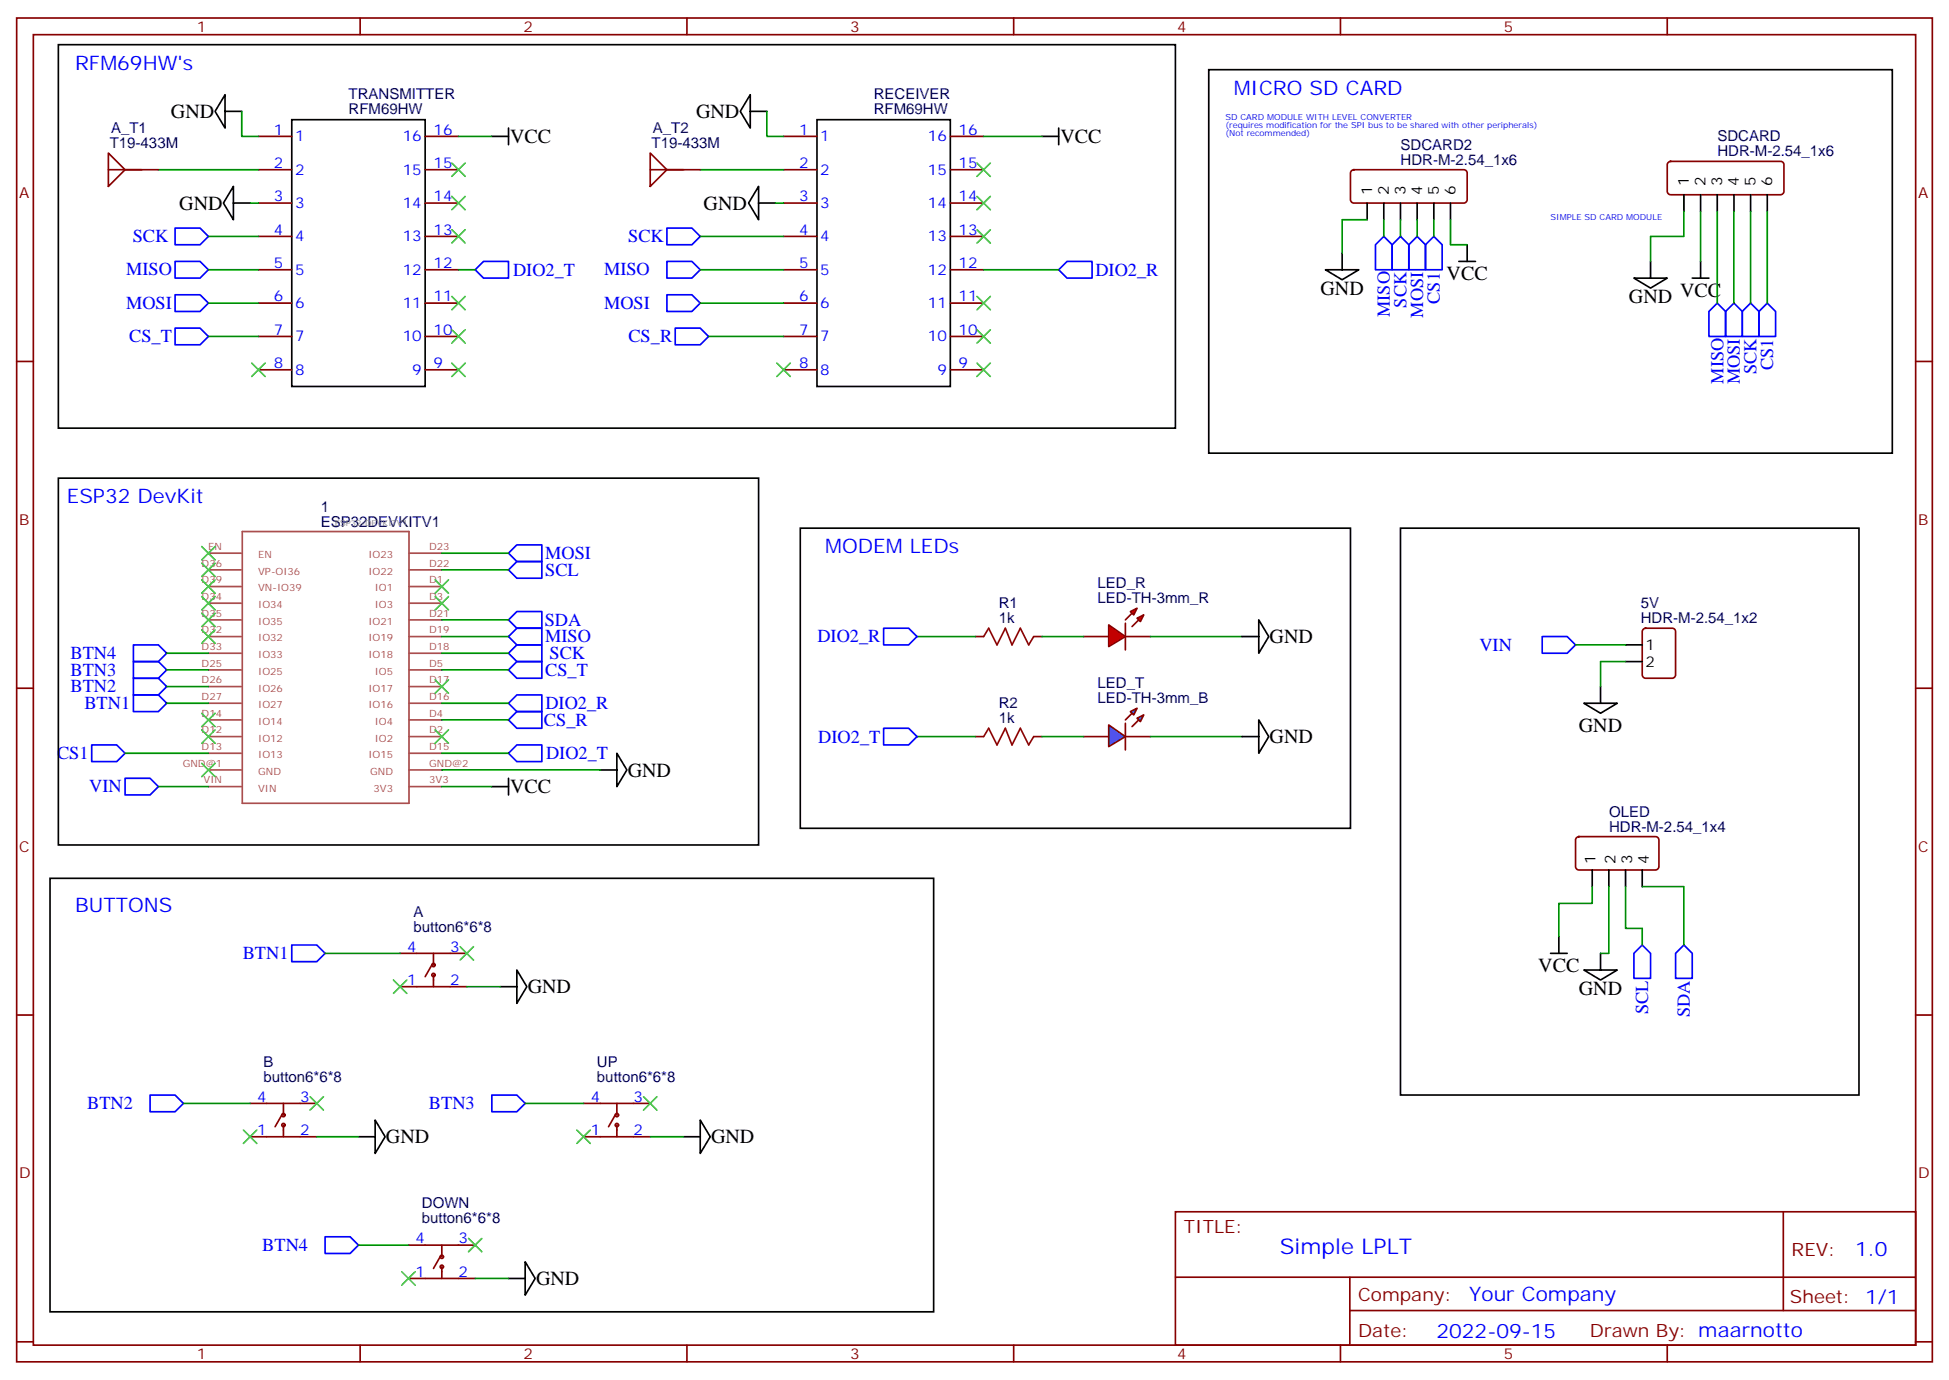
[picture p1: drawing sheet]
<svg xmlns="http://www.w3.org/2000/svg" width="412mm" height="292mm" viewBox="0 0 412 292" stroke-linecap="round" stroke-linejoin="round" font-family="sans-serif">
<g fill="none" stroke="#870000" stroke-width=".35">
<path d="M3.5 3.8h405.4v284.3h-405.4zM7.1 7.3h398.2v277.3h-398.2zM76.2 3.8v3.5M145.3 3.8v3.5M214.5 3.8v3.5M283.6 3.8v3.5M352.8 3.8v3.5M22.9 32.4l3.6 3.5-3.6 3.5zM22.9 35.9h10.6M54.7 28.9h7M54.7 35.9h7M90 28.9h7"/>
<path d="M90 35.9h7M137.6 32.4l3.5 3.5-3.5 3.5zM137.6 35.9h10.6M165.8 28.9h7.1M165.8 35.9h7.1M201.1 28.9h7M201.1 35.9h7M286 36.1l.5-.2h23.2a.71 .71 0 0 1 .7 .7v5.7a.76 .76 0 0 1-.7 .7h-23.2a.76 .76 0 0 1-.7-.7v-5.7zM353 34.4l.5-.3h23.3a.71 .71 0 0 1 .7 .8v5.6a.76 .76 0 0 1-.7 .7h-23.3a.76 .76 0 0 1-.7-.7v-5.6zM54.7 43h7M54.7 50h7M54.7 57.1h7"/>
<path d="M90 43h7M90 50h7M90 57.1h7M165.8 43h7.1M165.8 50h7.1M165.8 57.1h7.1M201.1 43h7M201.1 50h7M201.1 57.1h7M3.5 76.5h3.6M54.7 64.1h7M54.7 71.2h7"/>
<path d="M54.7 78.2h7M90 64.1h7M90 71.2h7M90 78.2h7M165.8 64.1h7.1M165.8 71.2h7.1M165.8 78.2h7.1M201.1 64.1h7M201.1 71.2h7M201.1 78.2h7M405.3 76.5h3.6M347.7 133.1l.5-.2h5.6a.71 .71 0 0 1 .7 .7v9.2a.76 .76 0 0 1-.7 .7h-5.6a.76 .76 0 0 1-.7-.7v-9.2z"/>
<path d="M3.5 145.6h3.6M405.3 145.6h3.6M333.6 177.2l.5-.2h16.2a.71 .71 0 0 1 .7 .7v5.7a.76 .76 0 0 1-.7 .7h-16.2a.76 .76 0 0 1-.7-.7v-5.7zM3.5 214.8h3.6M84.7 201.7h14.1M84.7 208.8h14.1M91.4 204.2l-1.4 2.5M91.7 201.7v2.5M91.7 206.3v2.5M405.3 214.8h3.6M52.9 233.5h14.1M59.6 235.9l-1.4 2.5"/>
<path d="M60 233.5v2.4M60 238.1v2.4M123.5 233.5h14.1M130.2 235.9l-1.4 2.5M130.5 233.5v2.4M130.5 238.1v2.4M52.9 240.5h14.1M123.5 240.5h14.1M248.7 256.4h156.6v28.2h-156.6zM377.3 256.4v20.9M86.4 263.5h14.1M86.4 270.5h14.1"/>
<path d="M93.1 265.9l-1.4 2.5M93.5 263.5v2.4M93.5 268v2.5M248.7 270.2h156.5M285.6 277.3h119.6M285.6 270.2v14.2M3.5 283.9h3.6M76.2 284.6v3.5M145.3 284.6v3.5M214.5 284.6v3.5M283.6 284.6v3.5M352.8 284.6v3.5"/>
<path d="M405.3 283.9h3.6"/>
<circle cx="91.7" cy="206.3" r=".35"/>
<circle cx="91.7" cy="204.2" r=".35"/>
<circle cx="60" cy="238.1" r=".35"/>
<circle cx="60" cy="235.9" r=".35"/>
<circle cx="130.5" cy="238.1" r=".35"/>
<circle cx="130.5" cy="235.9" r=".35"/>
<circle cx="93.5" cy="265.9" r=".35"/>
<circle cx="93.5" cy="268" r=".35"/>
</g>
<g fill="none" stroke="#000" stroke-width=".35">
<path d="M12.3 9.5h236.4v81.1h-236.4zM255.8 14.7h144.6v81.2h-144.6zM47.6 20v7.1l-2.1-3.5zM47.6 23.6h3.6M49.4 39.4v7.1l-2.1-3.5zM61.7 25.3h28.3v56.5h-28.3zM104.1 28.9h3.5M107.6 27.1v3.5M158.7 20v7.1l-2.1-3.5zM158.7 23.6h3.6M160.5 39.4v7.1l-2.1-3.5zM172.9 25.3h28.2v56.5h-28.2z"/>
<path d="M220.5 28.9h3.5M224 27.1v3.5M49.4 43h3.5M160.5 43h3.5M280.5 57.1h7l-3.5 2.1zM284 53.6v3.5M289.3 43v3.5M292.8 43v3.5M296.3 43v3.5M299.9 43v3.5M303.4 43v3.5M306.9 43v3.5"/>
<path d="M308.7 55.3h3.5M310.4 51.8v3.5M345.7 58.8h7.1l-3.6 2.2zM349.2 55.3v3.5M356.3 41.2v3.5M358.1 58.8h3.5M359.8 41.2v3.5M359.8 55.3v3.5M363.4 41.2v3.5M366.9 41.2v3.5M370.4 41.2v3.5M373.9 41.2v3.5"/>
<path d="M12.3 101.2h148.2v77.6h-148.2zM296.3 111.8h97v119.9h-97zM344 136.5h3.5M344 140h3.5M130.5 159.4l2.1 3.5-2.1 3.5zM335.1 148.8h7.1l-3.5 2.1zM338.7 145.3v3.5M104.1 166.4h3.5M107.6 164.7v3.5M127 162.9h3.5M10.6 185.8h187v91.8h-187zM329.8 198.2v3.5"/>
<path d="M336.9 184.1v3.5M340.4 184.1v3.5M344 184.1v3.5M347.5 184.1v3.5M105.8 208.8h3.6M109.4 205.2l2.1 3.6-2.1 3.5zM328.1 201.7h3.5M335.1 205.2h7.1l-3.5 2.2zM338.7 201.7v3.5M79.4 237l2.1 3.5-2.1 3.6zM148.2 237l2.1 3.5-2.1 3.6zM75.8 240.5h3.6"/>
<path d="M144.6 240.5h3.6M107.6 270.5h3.5M111.1 267l2.1 3.5-2.1 3.5z"/>
</g>
<g fill="none" stroke="#a64a4a" stroke-width=".35">
<path d="M44.1 117.1h6.9M51.3 112.5h35.2v57.5h-35.2zM86.5 117.1h7M44.1 138.2h6.9M44.1 134.7h6.9M44.1 131.2h6.9M44.1 127.6h6.9M44.1 124.1h6.9M44.1 120.6h6.9M86.5 138.2h7M86.5 134.7h7M86.5 131.2h7"/>
<path d="M86.5 127.6h7M86.5 124.1h7M86.5 120.6h7M44.1 159.4h6.9M44.1 155.9h6.9M44.1 152.3h6.9M44.1 148.8h6.9M44.1 145.3h6.9M44.1 141.7h6.9M86.5 159.4h7M86.5 155.9h7M86.5 152.3h7"/>
<path d="M86.5 148.8h7M86.5 145.3h7M86.5 141.7h7M44.1 166.4h6.9M44.1 162.9h6.9M86.5 166.4h7M86.5 162.9h7"/>
</g>
<g fill="none" stroke="#00f" stroke-width=".35">
<path d="M37 55.3h5.3l1.8 1.8-1.8 1.7h-5.3zM37 48.3h5.3l1.8 1.7-1.8 1.8h-5.3zM100.5 57.1l1.8-1.8h5.3v3.5h-5.3zM141.1 55.3h5.3l1.8 1.8-1.8 1.7h-5.3zM141.1 48.3h5.3l1.8 1.7-1.8 1.8h-5.3zM224 57.1l1.8-1.8h5.3v3.5h-5.3zM292.8 50l1.8 1.8v5.3h-3.6v-5.3zM294.6 51.8l1.7-1.8 1.8 1.8v5.3h-3.5zM299.9 50l1.7 1.8v5.3h-3.5v-5.3zM303.4 50l1.8 1.8v5.3h-3.6v-5.3zM37 69.4h5.3l1.8 1.8-1.8 1.8h-5.3zM37 62.4h5.3l1.8 1.7-1.8 1.8h-5.3z"/>
<path d="M141.1 62.4h5.3l1.8 1.7-1.8 1.8h-5.3zM142.9 69.4h5.3l1.7 1.8-1.7 1.8h-5.3zM361.6 65.9l1.8-1.8 1.7 1.8v5.3h-3.5zM366.9 64.1l1.8 1.8v5.3h-3.6v-5.3zM370.4 64.1l1.8 1.8v5.3h-3.5v-5.3zM373.9 64.1l1.8 1.8v5.3h-3.5v-5.3zM107.6 117.1l1.8-1.8h5.3v3.5h-5.3zM109.4 118.8h5.3v3.5h-5.3l-1.8-1.7zM28.2 140h5.3l1.8 1.7-1.8 1.8h-5.3zM28.2 136.5h5.3l1.8 1.7-1.8 1.8h-5.3zM107.6 131.2l1.8-1.8h5.3v3.5h-5.3zM107.6 134.7l1.8-1.8h5.3v3.6h-5.3z"/>
<path d="M107.6 138.2l1.8-1.7h5.3v3.5h-5.3zM326.3 134.7h5.3l1.8 1.8-1.8 1.7h-5.3zM19.4 157.6h5.3l1.8 1.8-1.8 1.7h-5.3zM28.2 147h5.3l1.8 1.8-1.8 1.8h-5.3zM28.2 143.5h5.3l1.8 1.8-1.8 1.7h-5.3zM107.6 141.7l1.8-1.7h5.3v3.5h-5.3zM107.6 152.3l1.8-1.7h5.3v3.5h-5.3zM107.6 159.4l1.8-1.8h5.3v3.5h-5.3zM107.6 148.8l1.8-1.8h5.3v3.6h-5.3zM26.5 164.7h5.2l1.8 1.7-1.8 1.8h-5.2zM61.7 200h5.3l1.8 1.7-1.8 1.8h-5.3zM356.3 200l1.8 1.7v5.3h-3.6v-5.3z"/>
<path d="M345.7 201.7l1.8-1.7 1.7 1.7v5.3h-3.5zM31.7 231.7h5.3l1.8 1.8-1.8 1.7h-5.3zM104.1 231.7h5.3l1.7 1.8-1.7 1.7h-5.3zM68.8 261.7h5.3l1.7 1.8-1.7 1.7h-5.3z"/>
</g>
<g fill="none" stroke="#008700" stroke-width=".35">
<path d="M33.5 35.9h21.2M51.2 23.6v5.3h3.5M97 28.9h7.1M148.2 35.9h17.6M162.3 23.6v5.3h3.5M208.1 28.9h12.4M44.1 57.1h10.6M44.1 50h10.6M52.9 43h1.8M97 57.1h3.5M148.2 57.1h17.6M148.2 50h17.6"/>
<path d="M164 43h1.8M208.1 57.1h15.9M289.3 46.5h-5.3v7.1M292.8 46.5v3.5M296.3 46.5v3.5M299.9 46.5v3.5M303.4 46.5v3.5M306.9 46.5v5.3h3.5M356.3 44.7v5.3h-7.1v5.3M359.8 44.7v10.6M363.4 44.7v19.4M366.9 44.7v19.4"/>
<path d="M370.4 44.7v19.4M373.9 44.7v19.4M44.1 71.2h10.6M44.1 64.1h10.6M148.2 64.1h17.6M149.9 71.2h15.9M93.5 117.1h14.1M35.3 138.2h8.8M93.5 120.6h14.1M93.5 131.2h14.1M93.5 134.7h14.1M93.5 138.2h14.1"/>
<path d="M333.4 136.5h10.6M344 140h-5.3v5.3M26.5 159.4h17.6M35.3 141.7h8.8M35.3 148.8h8.8M35.3 145.3h8.8M93.5 141.7h14.1M93.5 152.3h14.1M93.5 159.4h14.1M93.5 148.8h14.1M33.5 166.4h10.6M93.5 166.4h10.6"/>
<path d="M93.5 162.9h33.5M336.9 187.6v3.5h-7.1v7.1M340.4 187.6v14.1h-1.7M344 187.6v8.8h3.5v3.6M347.5 187.6h8.8v12.4M68.8 201.7h15.9M98.8 208.8h7M38.8 233.5h14.1M111.1 233.5h12.4M67 240.5h8.8M137.6 240.5h7M75.8 263.5h10.6"/>
<path d="M100.5 270.5h7.1"/>
</g>
<g fill="none" stroke="#3c3" stroke-width=".35">
<path d="M95.6 34.5l2.8 2.8M98.4 34.5l-2.8 2.8M206.7 34.5l2.8 2.8M209.5 34.5l-2.8 2.8M95.6 48.6l2.8 2.8M95.6 41.6l2.8 2.8M98.4 48.6l-2.8 2.8M98.4 41.6l-2.8 2.8M206.7 48.6l2.8 2.8M206.7 41.6l2.8 2.8M209.5 48.6l-2.8 2.8M209.5 41.6l-2.8 2.8"/>
<path d="M53.3 76.8l2.8 2.9M56.1 76.8l-2.8 2.9M95.6 76.8l2.8 2.9M95.6 69.8l2.8 2.8M95.6 62.7l2.8 2.8M98.4 76.8l-2.8 2.9M98.4 69.8l-2.8 2.8M98.4 62.7l-2.8 2.8M164.4 76.8l2.8 2.9M167.2 76.8l-2.8 2.9M206.7 76.8l2.8 2.9M206.7 69.8l2.8 2.8"/>
<path d="M206.7 62.7l2.8 2.8M209.5 76.8l-2.8 2.9M209.5 69.8l-2.8 2.8M209.5 62.7l-2.8 2.8M42.7 119.2l2.8 2.8M42.7 115.6l2.8 2.9M45.5 119.2l-2.8 2.8M45.5 115.6l-2.8 2.9M42.7 126.2l2.8 2.8M42.7 129.8l2.8 2.8M42.7 133.3l2.8 2.8M42.7 122.7l2.8 2.8"/>
<path d="M45.5 126.2l-2.8 2.8M45.5 129.8l-2.8 2.8M45.5 133.3l-2.8 2.8M45.5 122.7l-2.8 2.8M92.1 122.7l2.8 2.8M92.1 126.2l2.8 2.8M94.9 122.7l-2.8 2.8M94.9 126.2l-2.8 2.8M42.7 154.4l2.8 2.9M42.7 150.9l2.8 2.8M45.5 154.4l-2.8 2.9M45.5 150.9l-2.8 2.8"/>
<path d="M92.1 143.9l2.8 2.8M92.1 154.4l2.8 2.9M94.9 143.9l-2.8 2.8M94.9 154.4l-2.8 2.9M42.7 161.5l2.8 2.8M45.5 161.5l-2.8 2.8M83.3 207.4l2.8 2.8M86.1 207.4l-2.8 2.8M97.4 200.3l2.8 2.8M100.2 200.3l-2.8 2.8M51.5 239.1l2.8 2.8M54.3 239.1l-2.8 2.8"/>
<path d="M65.6 232.1l2.8 2.8M68.4 232.1l-2.8 2.8M122.1 239.1l2.8 2.8M124.9 239.1l-2.8 2.8M136.2 232.1l2.8 2.8M139 232.1l-2.8 2.8M85 269.1l2.8 2.8M87.8 269.1l-2.8 2.8M99.1 262l2.9 2.9M102 262l-2.9 2.9"/>
</g>
<g fill="#f00" stroke="#870000" stroke-width=".35">
<path d="M234.6 132.2l3.5 2.5-3.5 2.1z"/>
<path d="M238.1 131.9v5.6z"/>
</g>
<g fill="#870000" stroke="#870000" stroke-width=".35">
<path d="M238.1 131.2l1.4-1.4z"/>
<path d="M240.9 131.2l-1.4 1.4z"/>
</g>
<g fill="#f00" stroke="#870000" stroke-width=".35">
<path d="M239.2 129.4l1.4-.7-.7 1.4z"/>
<path d="M240.6 130.8l1.4-.7-.7 1.4z"/>
</g>
<path d="M229.3 134.7h5.3M238.1 134.7h5.3M229.3 155.9h5.3M238.1 155.9h5.3" fill="none" stroke="#870000" stroke-width=".35"/>
<g fill="#09f" stroke="#870000" stroke-width=".35">
<path d="M240.6 152l1.4-.7-.7 1.4z"/>
<path d="M239.2 150.6l1.4-.7-.7 1.4z"/>
</g>
<g fill="#870000" stroke="#870000" stroke-width=".35">
<path d="M239.5 153.7l1.4-1.4z"/>
<path d="M238.1 152.3l1.4-1.4z"/>
</g>
<path d="M238.1 153v5.7z" fill="#f00" stroke="#870000" stroke-width=".35"/>
<path d="M234.6 153.4l3.5 2.5-3.5 2.1z" fill="#09f" stroke="#870000" stroke-width=".35"/>
<path d="M208.1 134.7l1.1-1.8 1.8 3.6 1.7-3.6 1.4 3.6 1.8-3.6 1.8 3.6 1-1.8M208.1 155.9l1.1-1.8 1.8 3.5 1.7-3.5 1.4 3.5 1.8-3.5 1.8 3.5 1-1.7" fill="none" stroke="#a10000" stroke-width=".35"/>
<path d="M206.4 134.7h1.7M218.7 134.7h1.8M206.4 155.9h1.7M218.7 155.9h1.8" fill="none" stroke="#870000" stroke-width=".35"/>
<path d="M194 134.7h12.4M220.5 134.7h8.8M243.4 134.7h19.4M194 155.9h12.4M220.5 155.9h8.8M243.4 155.9h19.4" fill="none" stroke="#008700" stroke-width=".35"/>
<path d="M169.3 111.8h116.5v63.5h-116.5zM262.8 134.7h3.5M266.3 131.2l2.2 3.5-2.2 3.5zM262.8 155.9h3.5M266.3 152.3l2.2 3.6-2.2 3.5z" fill="none" stroke="#000" stroke-width=".35"/>
<path d="M187 132.9h5.3l1.7 1.8-1.7 1.8h-5.3zM187 154.1h5.3l1.7 1.8-1.7 1.7h-5.3z" fill="none" stroke="#00f" stroke-width=".35"/>
<text font-size="4.6" fill="#00f" x="270.8" y="265.4">Simple LPLT</text>
<g font-size="4.2" fill="#00f">
<text x="15.9" y="14.7">RFM69HW's</text>
<text x="261.1" y="20">MICRO SD CARD</text>
<text x="14.1" y="106.5">ESP32 DevKit</text>
<text x="174.6" y="117.1">MODEM LEDs</text>
<text x="15.9" y="192.9">BUTTONS</text>
<text x="392.5" y="265.7">1.0</text>
<text x="310.9" y="275.2">Your Company</text>
<text x="304" y="283">2022-09-15</text>
</g>
<g font-size="4.2">
<text x="36.2" y="25">GND</text>
<text x="147.3" y="25">GND</text>
<text x="107.9" y="30.3">VCC</text>
<text x="224.4" y="30.3">VCC</text>
<text x="37.9" y="44.4">GND</text>
<text x="148.9" y="44.4">GND</text>
<text x="306.1" y="59.3">VCC</text>
<text x="279.4" y="62.4">GND</text>
<text x="344.7" y="64.1">GND</text>
<text x="355.5" y="62.8">VCC</text>
<text x="268.6" y="136.1">GND</text>
<text x="334.1" y="154.9">GND</text>
<text x="268.6" y="157.3">GND</text>
<text x="107.9" y="167.9">VCC</text>
<text x="132.8" y="164.3">GND</text>
<text x="325.5" y="205.7">VCC</text>
<text x="111.7" y="210.2">GND</text>
<text x="334.1" y="210.5">GND</text>
<text x="81.7" y="241.9">GND</text>
<text x="150.5" y="241.9">GND</text>
<text x="113.4" y="271.9">GND</text>
</g>
<g font-size="3.9" fill="#00f">
<text x="28.1" y="51.3">SCK</text>
<text x="132.9" y="51.2">SCK</text>
<text x="26.7" y="58.3">MISO</text>
<text x="108.6" y="58.4">DIO2_T</text>
<text x="127.8" y="58.3">MISO</text>
<text x="231.8" y="58.4">DIO2_R</text>
<text x="26.7" y="65.3">MOSI</text>
<text x="127.8" y="65.3">MOSI</text>
<text x="297.6" y="65.1" transform="rotate(-90 297.6 65.1)">SCK</text>
<text x="304.6" y="64.3" transform="rotate(-90 304.6 64.3)">CS1</text>
<text x="294.1" y="67.1" transform="rotate(-90 294.1 67.1)">MISO</text>
<text x="301.1" y="67.2" transform="rotate(-90 301.1 67.2)">MOSI</text>
<text x="27.3" y="72.4">CS_T</text>
<text x="133" y="72.4">CS_R</text>
<text x="364.7" y="81.2" transform="rotate(-90 364.7 81.2)">MISO</text>
<text x="368.1" y="81.3" transform="rotate(-90 368.1 81.3)">MOSI</text>
<text x="371.7" y="79.2" transform="rotate(-90 371.7 79.2)">SCK</text>
<text x="375.2" y="78.4" transform="rotate(-90 375.2 78.4)">CS1</text>
<text x="115.4" y="118.3">MOSI</text>
<text x="115.4" y="121.8">SCL</text>
<text x="115.3" y="132.4">SDA</text>
<text x="115.4" y="135.9">MISO</text>
<text x="173" y="135.9">DIO2_R</text>
<text x="313" y="137.7">VIN</text>
<text x="14.9" y="142.9">BTN3</text>
<text x="14.9" y="139.4">BTN4</text>
<text x="115.4" y="143.1">CS_T</text>
<text x="116.3" y="139.5">SCK</text>
<text x="14.9" y="146.5">BTN2</text>
<text x="17.9" y="150.1">BTN1</text>
<text x="115.1" y="153.6">CS_R</text>
<text x="115.4" y="150.1">DIO2_R</text>
<text x="12.1" y="160.7">CS1</text>
<text x="115.5" y="160.7">DIO2_T</text>
<text x="173.2" y="157.1">DIO2_T</text>
<text x="18.9" y="167.7">VIN</text>
<text x="51.4" y="202.9">BTN1</text>
<text x="348.7" y="214.6" transform="rotate(-90 348.7 214.6)">SCL</text>
<text x="357.6" y="215.2" transform="rotate(-90 357.6 215.2)">SDA</text>
<text x="18.5" y="234.7">BTN2</text>
<text x="90.8" y="234.7">BTN3</text>
<text x="55.5" y="264.7">BTN4</text>
</g>
<g font-size="3.9" fill="#800">
<text x="250.5" y="261">TITLE:</text>
<text x="379.1" y="265.7">REV:</text>
<text x="287.4" y="275.2">Company:</text>
<text x="378.7" y="275.8">Sheet: 1/1</text>
<text x="287.4" y="282.9">Date:</text>
<text x="336.4" y="282.9">Drawn By: maarnotto</text>
</g>
<g font-size="3.2" fill="#800">
<text x="41.6" y="6.8">1</text>
<text x="110.8" y="6.8">2</text>
<text x="179.9" y="6.8">3</text>
<text x="249.1" y="6.8">4</text>
<text x="318.2" y="6.8">5</text>
<text x="4.1" y="41.9">A</text>
<text x="405.9" y="41.9">A</text>
<text x="4.1" y="111.1">B</text>
<text x="405.9" y="111.1">B</text>
<text x="4.1" y="180.2">C</text>
<text x="405.9" y="180.2">C</text>
<text x="4.1" y="249.3">D</text>
<text x="405.9" y="249.3">D</text>
<text x="41.6" y="287.6">1</text>
<text x="110.8" y="287.6">2</text>
<text x="179.9" y="287.6">3</text>
<text x="249.1" y="287.6">4</text>
<text x="318.2" y="287.6">5</text>
</g>
<g font-size="3.2" fill="#000080">
<text x="73.7" y="20.9">TRANSMITTER</text>
<text x="184.9" y="20.9">RECEIVER</text>
<text x="23.5" y="28.1">A_T1</text>
<text x="73.7" y="24.1">RFM69HW</text>
<text x="138.1" y="28.1">A_T2</text>
<text x="184.9" y="24.1">RFM69HW</text>
<text x="363.4" y="29.9">SDCARD</text>
<text x="23.2" y="31.3">T19-433M</text>
<text x="137.9" y="31.3">T19-433M</text>
<text x="296.4" y="34.9">HDR-M-2.54_1x6</text>
<text x="296.4" y="31.7">SDCARD2</text>
<text x="363.4" y="33.1">HDR-M-2.54_1x6</text>
<text x="67.9" y="111.4">ESP32DEVKITV1</text>
<text x="67.9" y="108.2">1</text>
<text x="232.2" y="124.4">LED_R</text>
<text x="211.3" y="131.9">1k</text>
<text x="211.3" y="128.6">R1</text>
<text x="232.2" y="127.6">LED-TH-3mm_R</text>
<text x="347.2" y="131.9">HDR-M-2.54_1x2</text>
<text x="347.2" y="128.6">5V</text>
<text x="211.3" y="149.8">R2</text>
<text x="232.2" y="148.8">LED-TH-3mm_B</text>
<text x="232.2" y="145.6">LED_T</text>
<text x="211.3" y="153">1k</text>
<text x="340.5" y="172.8">OLED</text>
<text x="340.5" y="176">HDR-M-2.54_1x4</text>
<text x="87.5" y="197.1">button6*6*8</text>
<text x="87.5" y="194">A</text>
<text x="55.8" y="225.7">B</text>
<text x="126.3" y="225.7">UP</text>
<text x="55.8" y="228.9">button6*6*8</text>
<text x="126.3" y="228.9">button6*6*8</text>
<text x="89.3" y="255.7">DOWN</text>
<text x="89.3" y="258.9">button6*6*8</text>
</g>
<g font-size="3.2" fill="#00f">
<text x="58" y="28.5">1</text>
<text x="62.4" y="29.9">1</text>
<text x="85.2" y="29.9">16</text>
<text x="91.7" y="28.5">16</text>
<text x="169.1" y="28.5">1</text>
<text x="173.6" y="29.9">1</text>
<text x="196.3" y="29.9">16</text>
<text x="202.8" y="28.5">16</text>
<text x="58" y="35.6">2</text>
<text x="91.7" y="35.6">15</text>
<text x="169.1" y="35.6">2</text>
<text x="202.8" y="35.6">15</text>
<text x="62.4" y="37">2</text>
<text x="85.2" y="37">15</text>
<text x="173.6" y="37">2</text>
<text x="196.3" y="37">15</text>
<text x="58" y="42.6">3</text>
<text x="62.4" y="44">3</text>
<text x="85.2" y="44">14</text>
<text x="91.7" y="42.6">14</text>
<text x="169.1" y="42.6">3</text>
<text x="173.6" y="44">3</text>
<text x="196.3" y="44">14</text>
<text x="202.8" y="42.6">14</text>
<text x="58" y="49.7">4</text>
<text x="62.4" y="51.1">4</text>
<text x="85.2" y="51.1">13</text>
<text x="91.7" y="49.7">13</text>
<text x="169.1" y="49.7">4</text>
<text x="173.6" y="51.1">4</text>
<text x="196.3" y="51.1">13</text>
<text x="202.8" y="49.7">13</text>
<text x="58" y="56.7">5</text>
<text x="62.4" y="58.1">5</text>
<text x="85.2" y="58.1">12</text>
<text x="91.7" y="56.7">12</text>
<text x="169.1" y="56.7">5</text>
<text x="173.6" y="58.1">5</text>
<text x="196.3" y="58.1">12</text>
<text x="202.8" y="56.7">12</text>
<text x="58" y="63.8">6</text>
<text x="62.4" y="65.2">6</text>
<text x="85.2" y="65.2">11</text>
<text x="91.7" y="63.8">11</text>
<text x="169.1" y="63.8">6</text>
<text x="173.6" y="65.2">6</text>
<text x="196.3" y="65.2">11</text>
<text x="202.8" y="63.8">11</text>
<text x="58" y="70.8">7</text>
<text x="91.7" y="70.8">10</text>
<text x="169.1" y="70.8">7</text>
<text x="202.8" y="70.8">10</text>
<text x="58" y="77.9">8</text>
<text x="62.4" y="72.2">7</text>
<text x="85.2" y="72.2">10</text>
<text x="91.7" y="77.9">9</text>
<text x="169.1" y="77.9">8</text>
<text x="173.6" y="72.2">7</text>
<text x="196.3" y="72.2">10</text>
<text x="202.8" y="77.9">9</text>
<text x="62.4" y="79.3">8</text>
<text x="87.2" y="79.3">9</text>
<text x="173.6" y="79.3">8</text>
<text x="198.4" y="79.3">9</text>
<text x="86.2" y="201.4">4</text>
<text x="95.2" y="201.4">3</text>
<text x="86.2" y="208.4">1</text>
<text x="95.2" y="208.4">2</text>
<text x="54.4" y="233.1">4</text>
<text x="63.5" y="233.1">3</text>
<text x="125" y="233.1">4</text>
<text x="134.1" y="233.1">3</text>
<text x="54.4" y="240.2">1</text>
<text x="63.5" y="240.2">2</text>
<text x="125" y="240.2">1</text>
<text x="134.1" y="240.2">2</text>
<text x="87.9" y="263.1">4</text>
<text x="97" y="263.1">3</text>
<text x="87.9" y="270.2">1</text>
<text x="97" y="270.2">2</text>
</g>
<g font-size="3.2">
<text x="290.3" y="41.2" transform="rotate(-90 290.3 41.2)">1</text>
<text x="293.9" y="41.2" transform="rotate(-90 293.9 41.2)">2</text>
<text x="297.4" y="41.2" transform="rotate(-90 297.4 41.2)">3</text>
<text x="300.9" y="41.2" transform="rotate(-90 300.9 41.2)">4</text>
<text x="304.4" y="41.2" transform="rotate(-90 304.4 41.2)">5</text>
<text x="308" y="41.2" transform="rotate(-90 308 41.2)">6</text>
<text x="357.4" y="39.4" transform="rotate(-90 357.4 39.4)">1</text>
<text x="360.9" y="39.4" transform="rotate(-90 360.9 39.4)">2</text>
<text x="364.4" y="39.4" transform="rotate(-90 364.4 39.4)">3</text>
<text x="367.9" y="39.4" transform="rotate(-90 367.9 39.4)">4</text>
<text x="371.5" y="39.4" transform="rotate(-90 371.5 39.4)">5</text>
<text x="375" y="39.4" transform="rotate(-90 375 39.4)">6</text>
<text x="348.2" y="137.5">1</text>
<text x="348.2" y="141">2</text>
<text x="337.6" y="182.8" transform="rotate(-90 337.6 182.8)">1</text>
<text x="341.8" y="182.8" transform="rotate(-90 341.8 182.8)">2</text>
<text x="345.4" y="182.8" transform="rotate(-90 345.4 182.8)">3</text>
<text x="348.9" y="182.8" transform="rotate(-90 348.9 182.8)">4</text>
</g>
<g font-size="2.1" fill="#a54b4b">
<text x="42.7" y="119.9">D36</text>
<text x="44.1" y="116.4">EN</text>
<text x="54.6" y="118.1">EN</text>
<text x="77.9" y="118.1">IO23</text>
<text x="90.8" y="119.9">D22</text>
<text x="90.8" y="116.4">D23</text>
<text x="42.7" y="123.4">D39</text>
<text x="54.6" y="121.6">VP-OI36</text>
<text x="54.6" y="125.1">VN-IO39</text>
<text x="77.9" y="121.6">IO22</text>
<text x="79.3" y="125.1">IO1</text>
<text x="90.8" y="123.4">D1</text>
<text x="42.7" y="126.9">D34</text>
<text x="42.7" y="130.5">D35</text>
<text x="54.6" y="128.7">IO34</text>
<text x="79.3" y="128.7">IO3</text>
<text x="90.8" y="130.5">D21</text>
<text x="90.8" y="126.9">D3</text>
<text x="42.7" y="134">D32</text>
<text x="42.7" y="137.5">D33</text>
<text x="54.6" y="132.2">IO35</text>
<text x="54.6" y="135.7">IO32</text>
<text x="77.9" y="135.7">IO19</text>
<text x="77.9" y="132.2">IO21</text>
<text x="90.8" y="137.5">D18</text>
<text x="90.8" y="134">D19</text>
<text x="42.7" y="141.1">D25</text>
<text x="54.6" y="139.3">IO33</text>
<text x="54.6" y="142.8">IO25</text>
<text x="77.9" y="139.3">IO18</text>
<text x="79.3" y="142.8">IO5</text>
<text x="90.8" y="141.1">D5</text>
<text x="42.7" y="144.6">D26</text>
<text x="42.7" y="148.1">D27</text>
<text x="54.6" y="146.3">IO26</text>
<text x="54.6" y="149.8">IO27</text>
<text x="77.9" y="149.8">IO16</text>
<text x="77.9" y="146.3">IO17</text>
<text x="90.8" y="148.1">D16</text>
<text x="90.8" y="144.6">D17</text>
<text x="42.7" y="151.6">D14</text>
<text x="42.7" y="155.2">D12</text>
<text x="54.6" y="153.4">IO14</text>
<text x="79.3" y="153.4">IO4</text>
<text x="90.8" y="155.2">D2</text>
<text x="90.8" y="151.6">D4</text>
<text x="42.7" y="158.7">D13</text>
<text x="54.6" y="156.9">IO12</text>
<text x="54.6" y="160.4">IO13</text>
<text x="77.9" y="160.4">IO15</text>
<text x="79.3" y="156.9">IO2</text>
<text x="90.8" y="158.7">D15</text>
<text x="38.7" y="162.2">GND@1</text>
<text x="43.1" y="165.7">VIN</text>
<text x="54.6" y="164">GND</text>
<text x="54.6" y="167.5">VIN</text>
<text x="78.3" y="164">GND</text>
<text x="79" y="167.5">3V3</text>
<text x="90.8" y="165.7">3V3</text>
<text x="90.8" y="162.2">GND@2</text>
</g>
<g font-size="1.8" fill="#00f">
<text x="259.3" y="25.3">SD CARD MODULE WITH LEVEL CONVERTER</text>
<text x="259.3" y="27.1">(requires modification for the SPI bus to be shared with other peripherals)</text>
<text x="259.3" y="28.9">(Not recommended)</text>
<text x="328.1" y="46.5">SIMPLE SD CARD MODULE</text>
</g>
<text font-size="1.8" fill="#838383" x="70.9" y="111.3">ESP32-DEVKITV1</text>
</svg>
